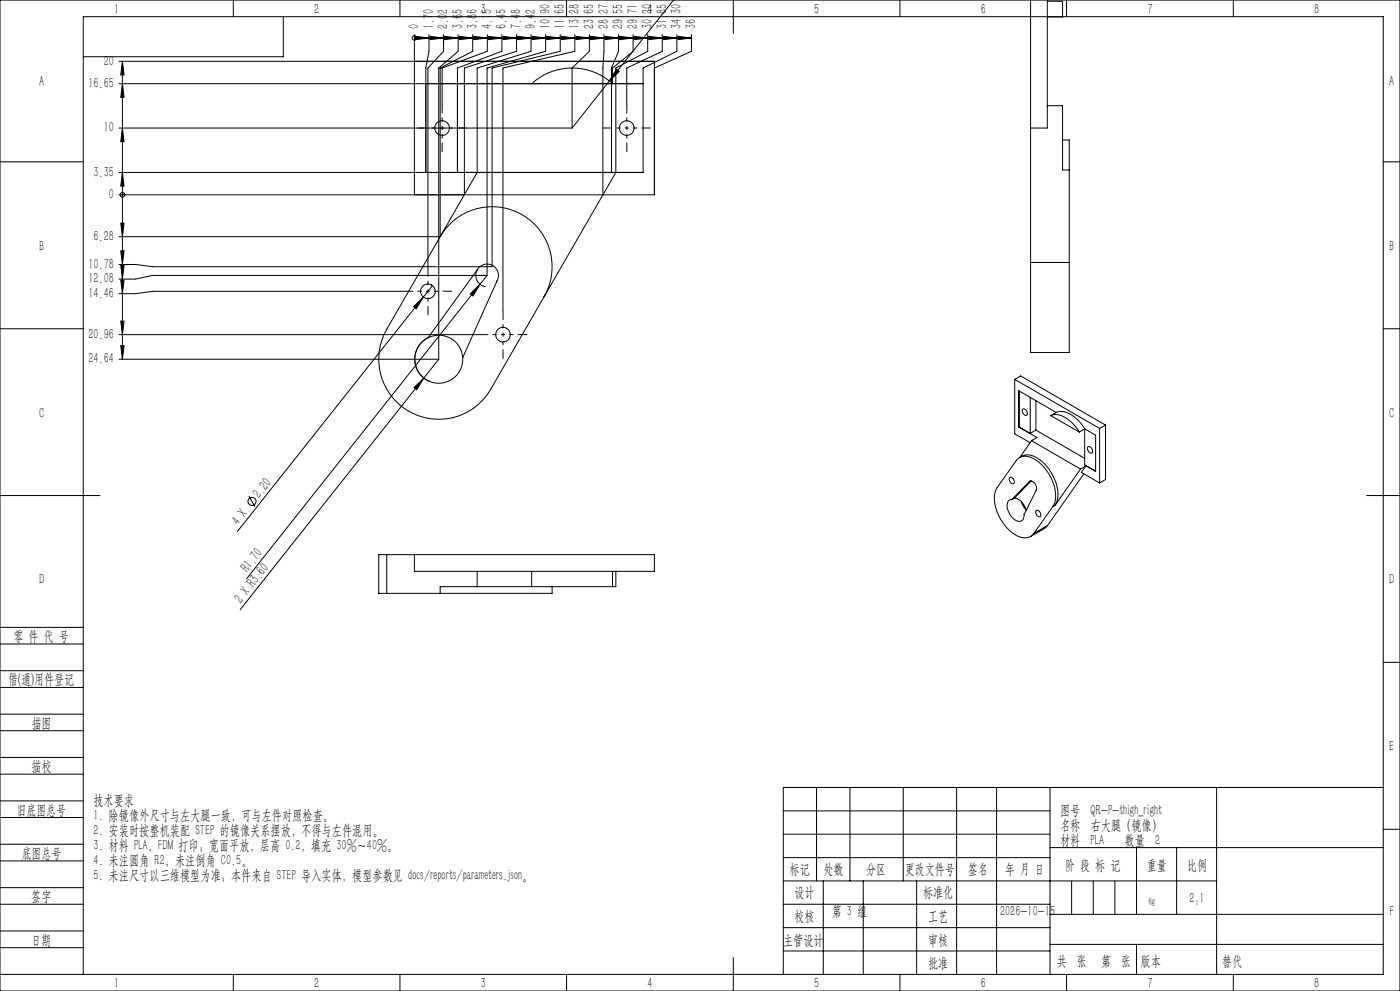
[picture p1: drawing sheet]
<svg xmlns="http://www.w3.org/2000/svg" width="420mm" height="297mm" viewBox="0 0 420 297" stroke-linecap="round" stroke-linejoin="round" font-family="sans-serif">
<g fill="none" stroke="#000" stroke-width=".3">
<path d="M202.1 -.1l-19.3 24.4M309.2 0v78.7M314.2 0v38.4h-5M0 0h420v297h-420zM35.7 18.4h160.6v40h-160.6M36.7 18.4l.5 4.1h-1zM36.7 18.4v89.3M70 0v5M85 5v12h-60M120 0v5M124.3 11.4h.1M124.3 10.4v48"/>
<path d="M124.3 11.4h83.1M124.6 10.9l4.1 .5-4.1 .5zM128.7 10.4v5l-1 5v31.3M129 10.9l4.1 .5-4.1 .5zM133.1 10.4v5l-4.7 5v59.7M133.4 10.9l4 .5-4 .5zM137.4 10.4v5l-5.8 5v87.3M137.8 10.9l4 .5-4 .5zM141.8 10.4v5l-9.8 5v50.5M142.1 10.9l4.1 .5-4.1 .5zM146.2 10.4v5l-13.6 5v10.8M146.5 10.9l4.1 .5-4.1 .5z"/>
<path d="M150.6 10.4v5l-13.4 5v31.3M150.9 10.9l4 .5-4 .5zM154.9 10.4v5l-15.6 5v38M155.3 10.9l4 .5-4 .5zM159.3 10.4v5l-16.1 5v31.3l-11.2 19.2M159.6 10.9l4.1 .5-4.1 .5zM163.7 10.4v5l-17.6 5v62.1M164 10.9l4.1 .5-4.1 .5zM168.1 10.4v5l-20.5 5v59.5h-101.9l-5-.6h-5M168.4 10.9l4 .5-4 .5zM170 0v5M172.4 10.4v5l-21.5 5v72.7"/>
<path d="M172.8 10.9l4 .5-4 .5zM176.8 10.4v5l-5.2 5v18M177.1 10.9l4.1 .5-4.1 .5zM181.2 10.4v5l-.3 5v38M181.5 10.9l4.1 .5-4.1 .5zM185.6 10.4v5l-2.2 5v31.3M185.9 10.9l4 .5-4 .5zM189.9 10.4v5l-6.1 5v4.7a18 18 0 0 0-24.3 0M190.3 10.9l4 .5-4 .5zM194.3 10.4v5l-9.6 5v31.3l-21.5 37.2M194.6 10.9l4.1 .5-4.1 .5zM198.7 10.4v5l-10.7 5v10.8"/>
<path d="M199 10.9l4.1 .5-4.1 .5zM203.1 10.4v5l-10.2 5v31.3h-157.2M203.4 10.9l4 .5-4 .5zM207.4 10.4v5l-11.1 5M220 0v10M270 0v5M314.2 .4h4.6v4.7h-4.6M320 0v5M370 0v5M35.7 25.1h157.2M35.7 38.4h135.9M36.7 38.4l.5 4.1h-1z"/>
<path d="M36.7 25.1l.5 4.1h-1zM182.8 24.3l-11.2 14.1M185 20.8l.8 .6-3 2.9zM314.2 31.7h4.6v19.2h2M0 48.5h25M36.7 51.7l.5 4.1h-1zM36.7 58.4h.1M318.8 41.9h2v9M320.8 50.9v27.8M415 48.5h5M35.7 70.9h96.3M36.2 66.9h1l-.5 4z"/>
<path d="M36.2 75.2h1l-.5 4.1zM36.2 79.5h1l-.5 4.1zM132 70.9a18 18 0 0 1 24.6-6.6 18 18 0 0 1 6.6 24.6M132 70.9l-16 27.8a18 18 0 0 0 6.6 24.6 18 18 0 0 0 24.6-6.6l16-27.8M309.2 78.7v27h11.6v-27M309.2 78.7h11.6M0 98.5h25M36.2 83.9h1l-.5 4.1zM36.2 96.2h1l-.5 4.1zM121.2 87.3h-75.5l-5 .7h-5M124.1 91.9l2.9-2.9-2.1 3.5zM127 89l-55.8 70.3"/>
<path d="M129.8 85.6l-2.8 3.4M141.1 88.1l2.9-2.9-2.1 3.5zM143.2 80.9a3.4 3.4 0 0 1 4.6-1.3 3.4 3.4 0 0 1 1.3 4.6l-10.3 23M143.2 80.9a3.4 3.4 0 0 0 2.5 5M143.2 80.9l-14.8 20.3M144 85.2l-70.1 88.3M146.1 82.5l-2.1 2.7M146.1 82.5h-100.4l-5 1.1h-5M415 98.5h5M35.7 107.7h95.9M35.7 100.3h108M36.2 103.6h1l-.5 4.1z"/>
<path d="M124.2 116.2l2.9-2.9-2.1 3.5zM127.1 113.3l-55.1 69.4M128.4 101.2a7.2 7.2 0 0 0-.4 12.7 7.2 7.2 0 0 0 10.8-6.7M128.4 101.2a7.2 7.2 0 0 1 10.4 6M128.4 101.2a7.2 7.2 0 0 0-4 6.7 7.2 7.2 0 0 0 4.4 6.4M131.6 107.7l-4.5 5.6M304.4 113.7v16.3l4.6 2.7M304.4 113.7l25.5 14.7M304.4 113.7l1.8-1 25.4 14.7M305.7 117.2l-.1 10.8M309.1 119.1v10.8l1.7-1M305.6 128l5.5 3.1-1.6 1"/>
<path d="M305.8 137.2a5 5 0 0 1 6.5 .9 13.2 13.2 0 0 1 4.8 12l-.6 1.3M306.8 122.6a1.17 1.17 0 0 1 1.2 .6 1.17 1.17 0 0 1-.1 1.3 1.35 1.35 0 0 1-1.1-1.9zM309.5 132.1l14.7 8.5M309.5 132.1l-3.5 5M310.8 128.9l14.6 8.5M310.8 120.1v8.8M315.2 124.6a5.5 5.5 0 0 1 5.9 1.6l1.4 1.5 1.3 1.8M315.2 124.6l8.6 4.9M316.9 123.6a6.5 6.5 0 0 1 6.8 2.7l1.7 2.2M316.9 123.6l-11.3-6.5v10.9M316.9 123.6l-1.7 1M325.4 128.6v10.7l3.3 1.9"/>
<path d="M325.4 128.5l3.3 1.9v10.9l-2.9-1.7M325.4 128.5l-1.6 1M325.8 139.6l-1.4 2 5.5 3.1M325.8 139.6l-1.6 1M326.3 134a1.12 1.12 0 0 1 1.2 .3 1.12 1.12 0 0 1 .3 1.2 .72 .72 0 0 1-.9 .3 .72 .72 0 0 1-.5-.8zM329.9 128.4v16.3M331.6 127.4v16.3l-1.7 1M331.6 127.4l-1.7 1M0 148.5h30M74.7 148.7l1.8 3.2M302.9 143.2a1.17 1.17 0 0 1 1.4 1.5 .8 .8 0 0 1-.9 .2 .8 .8 0 0 1-.5-.8zM304.3 149.3a4.6 4.6 0 0 1 3.6 3.7"/>
<path d="M304.3 149.3l-.7 .4M306.4 150.4l.6 1.3 .8 1.1M308.8 144.4a1.54 1.54 0 0 1 2.1 1.4v1l-3.7 7.5a1.64 1.64 0 0 1-.9 1.9 1.64 1.64 0 0 1-2-.5 4.6 4.6 0 0 1-1.7-5.6l1-.4M308.8 144.4l-5.2 5.3M309.2 144.1l-.4 .3M309.4 144.1l-5.1 5.2M310.9 153a1.31 1.31 0 0 1 1.2 1.9 1.31 1.31 0 0 1-1.2-1.9zM314.3 157.5l-.9 .9-4.2 2.4M314.3 157.5l-4.1 2.3M315.8 151.8a9.4 9.4 0 0 0-.7-9 10.4 10.4 0 0 0-7.4-6.1 3.1 3.1 0 0 0-2.9 1.4l-5.6 8a9.4 9.4 0 0 0 .7 9.1 10.5 10.5 0 0 0 7.4 6 3.2 3.2 0 0 0 2.9-1.4M315.8 151.8l-5.6 8M316.5 151.4l-.7 .4"/>
<path d="M324.2 140.6l-7.7 10.8M325.2 142l-10.9 15.5M410 148.5h10M116 166.2h-2.4v11.6h2.4M116 166.2h80.3v5h-72v-5M116 177.8h16M116 166.2v11.6M143.2 171.2v4.6M159.5 175.8h24.3M159.5 171.2v4.6M159.5 175.8h-27.5v2M165.6 175.8v2h-33.6"/>
<path d="M183.8 171.2v4.6M184.7 171.2v4.6h-.9M0 193h25M0 188h25M415 198.5h5M0 206h25M0 201h25M0 219h25M0 214h25M0 232h25M0 227h25M245 236v28"/>
<path d="M255 236v28M271 236v28M287 236v56M299 236v56M315 236v56M365 236v56M415 236h-180v56M0 245h25M0 240h25M0 258h25M0 253h25M235 243h80"/>
<path d="M235 250h80M235 257h80M315 254h100M341 254v20M353 254v20M415 248.5h5M0 271h25M0 266h25M0 279h25M235 271h80M235 264h130M235 278h80"/>
<path d="M247 264v28M259 264v28M275 264v28M315 274h100M0 284h25M0 292h415v-287h-390v287M70 292v5M120 292v5M170 292v5M220 287v10M235 285h80M270 292v5"/>
<path d="M315 283h100M320 292v5M370 292v5"/>
<circle cx="124.3" cy="11.4" r=".69"/>
<circle cx="132.6" cy="38.4" r="2.2"/>
<circle cx="188" cy="38.4" r="2.2"/>
<circle cx="36.7" cy="58.4" r=".69"/>
<circle cx="128.4" cy="87.3" r="2.2"/>
<circle cx="150.9" cy="100.3" r="2.2"/>
<circle cx="75.6" cy="150.3" r="1.22"/>
</g>
<path d="M321.5 264v10M328 264v10M334.5 264v10M341 283v9" fill="none" stroke="#0a0605" stroke-width=".3"/>
<g fill="#000">
<path d="M36.7 18.4l.5 4.1h-1zM124.6 10.9l4.1 .5-4.1 .5zM129 10.9l4.1 .5-4.1 .5zM133.4 10.9l4 .5-4 .5zM137.8 10.9l4 .5-4 .5zM142.1 10.9l4.1 .5-4.1 .5zM146.5 10.9l4.1 .5-4.1 .5zM150.9 10.9l4 .5-4 .5zM155.3 10.9l4 .5-4 .5zM159.6 10.9l4.1 .5-4.1 .5zM164 10.9l4.1 .5-4.1 .5zM168.4 10.9l4 .5-4 .5z"/>
<path d="M172.8 10.9l4 .5-4 .5zM177.1 10.9l4.1 .5-4.1 .5zM181.5 10.9l4.1 .5-4.1 .5zM185.9 10.9l4 .5-4 .5zM190.3 10.9l4 .5-4 .5zM194.6 10.9l4.1 .5-4.1 .5zM199 10.9l4.1 .5-4.1 .5zM203.4 10.9l4 .5-4 .5zM36.7 38.4l.5 4.1h-1zM36.7 25.1l.5 4.1h-1zM185 20.8l.8 .6-3 2.9zM36.7 51.7l.5 4.1h-1z"/>
<path d="M36.2 66.9h1l-.5 4zM36.2 75.2h1l-.5 4.1zM36.2 79.5h1l-.5 4.1zM36.2 83.9h1l-.5 4.1zM124.1 91.9l2.9-2.9-2.1 3.5zM141.1 88.1l2.9-2.9-2.1 3.5zM36.2 103.6h1l-.5 4.1zM36.2 96.2h1l-.5 4.1zM124.2 116.2l2.9-2.9-2.1 3.5z"/>
</g>
<g fill="none" stroke="#000" stroke-width=".3" stroke-dasharray="30.5 1.3 1.3 1.3" stroke-dashoffset="29.9" stroke-linecap="butt">
<path d="M132.6 38.4v-5M132.6 38.4h-5M132.6 38.4v5M132.6 38.4h5M188 38.4v-5M188 38.4h-4.9M188 38.4v5M188 38.4h5M128.4 87.3v-5M128.4 87.3h-5M128.4 87.3v5M128.4 87.3h5"/>
<path d="M150.9 100.3v-5M150.9 100.3h-5M150.9 100.3v5M150.9 100.3h5"/>
</g>
<g fill="none" stroke="#000" stroke-width=".3" stroke-dasharray="30.5 1.3 1.3 1.3" stroke-linecap="butt">
<path d="M127.6 38.4h-2.2M132.6 33.4v-2.2M137.6 38.4h2.3M183.1 38.4h-2.2M188 33.4v-2.2M193 38.4h2.3M132.6 43.4v2.2M188 43.4v2.2M123.4 87.3h-2.2M128.4 82.3v-2.2M128.4 92.3v2.2M133.4 87.3h2.2"/>
<path d="M150.9 95.3v-2.2M145.9 100.3h-2.2M150.9 105.3v2.2M155.9 100.3h2.2"/>
</g>
<g font-size="4.4">
<text x="34.2" y="4.2">1</text>
<text x="94.2" y="4.2">2</text>
<text x="144.2" y="4.2">3</text>
<text x="194.2" y="4.2">4</text>
<text x="244.2" y="4.2">5</text>
<text x="294.2" y="4.2">6</text>
<text x="344.2" y="4.2">7</text>
<text x="394.2" y="4.2">8</text>
<text x="125.6" y="8.8" transform="rotate(-90 125.6 8.8)">0</text>
<text x="130" y="8.8" transform="rotate(-90 130 8.8)">1.70</text>
<text x="134.4" y="8.8" transform="rotate(-90 134.4 8.8)">2.02</text>
<text x="138.8" y="8.8" transform="rotate(-90 138.8 8.8)">3.65</text>
<text x="143.1" y="8.8" transform="rotate(-90 143.1 8.8)">3.86</text>
<text x="147.5" y="8.8" transform="rotate(-90 147.5 8.8)">4.15</text>
<text x="151.9" y="8.8" transform="rotate(-90 151.9 8.8)">6.45</text>
<text x="156.3" y="8.8" transform="rotate(-90 156.3 8.8)">7.48</text>
<text x="160.6" y="8.8" transform="rotate(-90 160.6 8.8)">9.42</text>
<text x="165" y="8.8" transform="rotate(-90 165 8.8)">10.90</text>
<text x="169.4" y="8.8" transform="rotate(-90 169.4 8.8)">11.65</text>
<text x="173.8" y="8.8" transform="rotate(-90 173.8 8.8)">13.28</text>
<text x="178.1" y="8.8" transform="rotate(-90 178.1 8.8)">23.65</text>
<text x="182.5" y="8.8" transform="rotate(-90 182.5 8.8)">28.27</text>
<text x="186.9" y="8.8" transform="rotate(-90 186.9 8.8)">29.55</text>
<text x="191.3" y="8.8" transform="rotate(-90 191.3 8.8)">29.71</text>
<text x="195.6" y="8.8" transform="rotate(-90 195.6 8.8)">30.20</text>
<text x="200" y="8.8" transform="rotate(-90 200 8.8)">31.85</text>
<text x="204.4" y="8.8" transform="rotate(-90 204.4 8.8)">34.30</text>
<text x="208.8" y="8.8" transform="rotate(-90 208.8 8.8)">36</text>
<text x="31.1" y="19.7">20</text>
<text x="11.7" y="25.9">A</text>
<text x="26.5" y="26.4">16.65</text>
<text x="416.7" y="25.9">A</text>
<text x="31.1" y="39.7">10</text>
<text x="28.1" y="53">3.35</text>
<text x="32.7" y="59.7">0</text>
<text x="11.7" y="75.1">B</text>
<text x="28.1" y="72.2">6.28</text>
<text x="416.7" y="75.1">B</text>
<text x="26.5" y="80.5">10.78</text>
<text x="26.5" y="84.9">12.08</text>
<text x="26.5" y="89.3">14.46</text>
<text x="26.5" y="101.6">20.96</text>
<text x="26.5" y="108.9">24.64</text>
<text x="11.7" y="125.1">C</text>
<text x="416.7" y="125.1">C</text>
<text x="77.9" y="149.5" transform="rotate(-52 77.9 149.5)">2.20</text>
<text x="71.5" y="157.5" transform="rotate(-52 71.5 157.5)">4 X</text>
<text x="74.2" y="171.7" transform="rotate(-52 74.2 171.7)">R1.70</text>
<text x="11.7" y="175.1">D</text>
<text x="416.7" y="175.1">D</text>
<text x="72.3" y="181" transform="rotate(-52 72.3 181)">2 X R3.60</text>
<text x="4" y="192">零 件 代 号</text>
<text x="2.5" y="205.1">借(通)用件登记</text>
<text x="9.5" y="218.1">描图</text>
<text x="416.7" y="225.1">E</text>
<text x="9.5" y="231.1">描校</text>
<text x="5" y="244.2">旧底图总号</text>
<text x="28" y="241.1">技术要求</text>
<text x="28" y="245.6">1. 除镜像外尺寸与左大腿一致，可与左件对照检查。</text>
<text x="318" y="244.1">图号 QR-P-thigh_right</text>
<text x="28" y="250.1">2. 安装时按整机装配 STEP 的镜像关系摆放，不得与左件混用。</text>
<text x="318" y="248.6">名称 右大腿（镜像）</text>
<text x="6.5" y="257.2">底图总号</text>
<text x="28" y="254.6">3. 材料 PLA，FDM 打印；宽面平放，层高 0.2，填充 30%～40%。</text>
<text x="318" y="253.1">材料 PLA</text>
<text x="337.4" y="253.1">数量 2</text>
<text x="28" y="259.1">4. 未注圆角 R2，未注倒角 C0.5。</text>
<text x="28" y="263.6">5. 未注尺寸以三维模型为准；本件来自 STEP 导入实体，模型参数见 docs/reports/parameters.json。</text>
<text x="236.9" y="261.9">标记</text>
<text x="247.1" y="261.9">处数</text>
<text x="259.9" y="261.9">分区</text>
<text x="271.5" y="261.9">更改文件号</text>
<text x="290.4" y="261.9">签名</text>
<text x="301.5" y="261.9">年 月 日</text>
<text x="319.5" y="260.6">阶 段 标 记</text>
<text x="344" y="260.6">重量</text>
<text x="356.1" y="260.6">比例</text>
<text x="238.3" y="268.9">设计</text>
<text x="276.9" y="268.9">标准化</text>
<text x="9.4" y="270.1">签字</text>
<text x="249.5" y="274.6">第 3 组</text>
<text x="300" y="274.6">2026-10-15</text>
<text x="356.8" y="270.7">2:1</text>
<text x="416.8" y="274.4">F</text>
<text x="238.3" y="276.1">校核</text>
<text x="278.4" y="276">工艺</text>
<text x="9.4" y="283.2">日期</text>
<text x="234.9" y="283.3">主管设计</text>
<text x="278.4" y="283.3">审核</text>
<text x="278.4" y="290.2">批准</text>
<text x="317.1" y="289.4">共 张</text>
<text x="330.3" y="289.4">第 张</text>
<text x="342.1" y="289.4">版本</text>
<text x="34.2" y="296.2">1</text>
<text x="94.2" y="296.2">2</text>
<text x="144.2" y="296.2">3</text>
<text x="194.2" y="296.2">4</text>
<text x="244.2" y="296.2">5</text>
<text x="294.2" y="296.2">6</text>
<text x="344.2" y="296.2">7</text>
<text x="394.2" y="296.2">8</text>
</g>
<text font-size="4.4" fill="#0a0605" x="366.6" y="289.4">替代</text>
<text font-size="3.1" x="344.5" y="271.1">6g</text>
</svg>
